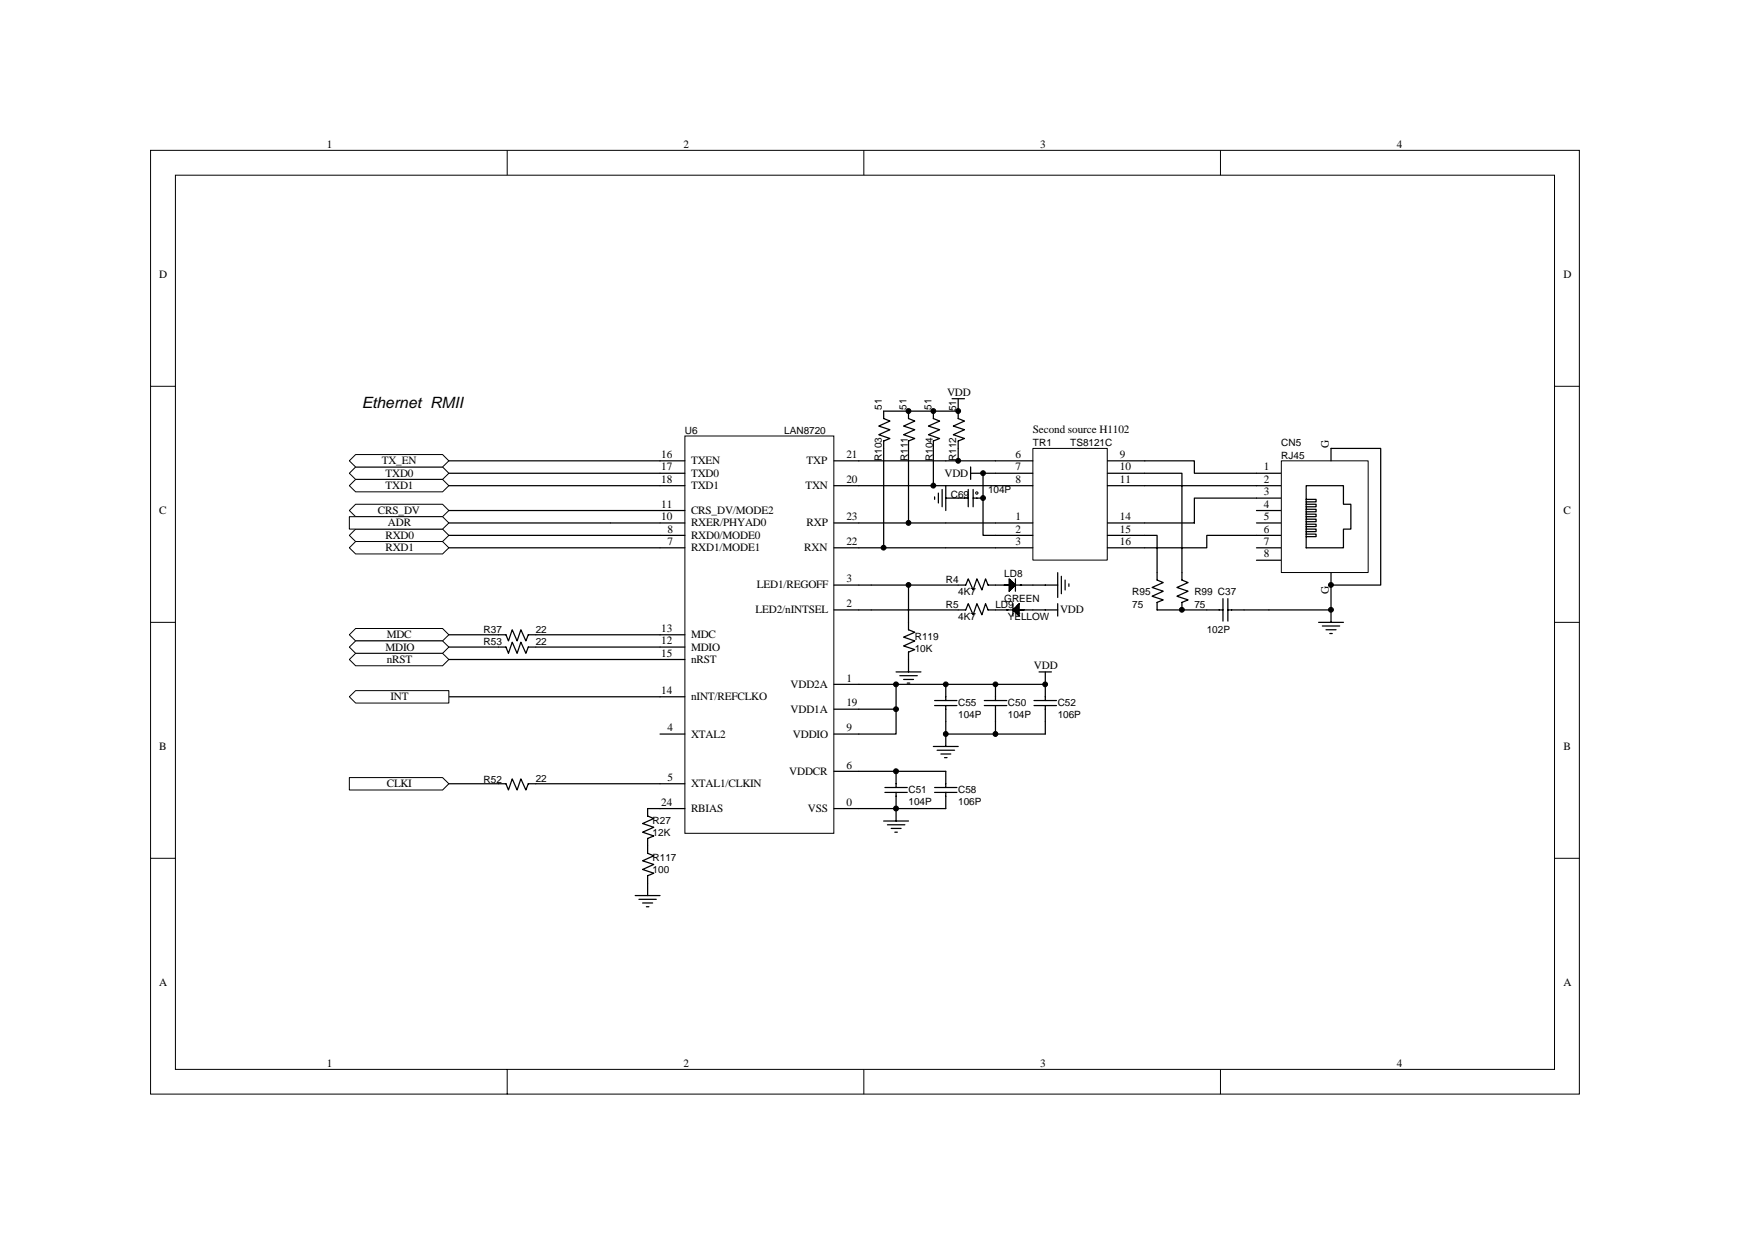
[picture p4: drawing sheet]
<svg xmlns="http://www.w3.org/2000/svg" width="297mm" height="210mm" viewBox="0 0 297 210" stroke-linecap="round" stroke-linejoin="round" font-family="sans-serif">
<g fill="none" stroke="#000" stroke-width=".17">
<path d="M25.4 25.4h241v159.1h-241zM29.6 29.5h232.6v150.9h-232.6zM85.6 25.4v4.1M145.7 25.4v4.1M205.9 25.4v4.1M25.4 65.2h4.2M262.2 65.2h4.2M25.4 105h4.2M262.2 105h4.2M25.4 144.8h4.2M262.2 144.8h4.2M85.6 180.4v4.2"/>
<path d="M145.7 180.4v4.2M205.9 180.4v4.2"/>
</g>
<path d="M115.5 73.6h25.1v66.9h-25.1z" fill="#fff"/>
<path d="M115.5 73.5h25.1v67h-25.1z" fill="none" stroke="#000" stroke-width=".17"/>
<g fill="none" stroke="#000" stroke-width=".21">
<path d="M111.3 77.7h4.2M111.3 79.8h4.2M140.7 77.7h4.2M111.3 92.4h4.2M111.3 90.3h4.2M111.3 88.2h4.2M111.3 86.1h4.2M111.3 81.9h4.2M140.7 98.7h4.2M140.7 92.4h4.2M140.7 88.2h4.2M140.7 81.9h4.2"/>
<path d="M111.3 109.1h4.2M111.3 107.1h4.2M111.3 117.5h4.2M111.3 111.2h4.2M140.7 115.4h4.2M140.7 102.9h4.2M140.7 119.6h4.2M111.3 123.8h4.2M111.3 132.2h4.2M111.3 136.4h4.2M140.7 123.8h4.2M140.7 130.1h4.2"/>
<path d="M140.7 136.4h4.2"/>
</g>
<g fill="#fff" stroke="#000" stroke-width=".17">
<path d="M58.9 79.8l1.1-1h14.7l1 1-1 1.1h-14.7z" fill-rule="evenodd"/>
<path d="M58.9 90.3l1.1-1.1h14.7l1 1.1-1 1h-14.7z" fill-rule="evenodd"/>
<path d="M60 106h14.7l1 1.1-1 1h-14.7l-1.1-1z" fill-rule="evenodd"/>
<path d="M58.9 109.1l1.1-1h14.7l1 1-1 1.1h-14.7z" fill-rule="evenodd"/>
<path d="M58.9 111.2l1.1-1h14.7l1 1-1 1.1h-14.7z" fill-rule="evenodd"/>
</g>
<path d="M149.1 138.5h4.1M149.7 139.1h2.9M150.3 139.7h1.7M151.1 136.4v2.1M150.9 140.4h.5" fill="none" stroke="#000" stroke-width=".21"/>
<g fill="#fff" stroke="#000" stroke-width=".17">
<path d="M58.9 81.9l1.1-1h14.7l1 1-1 1.1h-14.7z" fill-rule="evenodd"/>
<path d="M58.9 92.4l1.1-1.1h14.7l1 1.1-1 1h-14.7z" fill-rule="evenodd"/>
</g>
<g fill="none" stroke="#000" stroke-width=".21">
<path d="M149.1 75.6v16.8M153.2 75.6v12.6M157.4 75.6v6.3M160.6 67.2h2.1M161.6 67.2v2.1h-12.5M161.6 75.6v2.1M75.7 90.3h35.6M75.7 92.4h35.6M75.7 111.2h35.6M90.4 107.1h20.9M90.4 109.1h20.9M109.2 136.4v1.2l1.1 .4-1.9 .9 1.9 .6-1.9 .9 1.9 .6-1.1 .4v1.3"/>
<path d="M149.3 132.8h3.7M149.3 133.6h3.7M151.1 130.1v2.7M151.1 133.6v2.8M157.6 132.8h3.8M157.6 133.6h3.8M159.5 130.1v2.7M159.5 133.6v2.8M107.1 151h4.2M107.8 151.7h2.9M108.4 152.3h1.7M109 152.9h.4"/>
<path d="M109.2 148.9v2.1"/>
</g>
<g fill="#fff" stroke="#000" stroke-width=".17">
<path d="M58.9 86.1l1.1-1.1h14.7l1 1.1-1 1h-14.7z" fill-rule="evenodd"/>
<path d="M58.9 77.7l1.1-1h14.7l1 1-1 1.1h-14.7z" fill-rule="evenodd"/>
</g>
<g fill="none" stroke="#000" stroke-width=".21">
<path d="M75.7 77.7h35.6M75.7 79.8h35.6M144.9 77.7h14.6M75.7 81.9h35.6M75.7 86.1h35.6M103 88.2h8.3M144.9 81.9h14.6M144.9 88.2h14.6M144.9 92.4h14.6M75.7 117.5h35.6M144.9 115.4h6.2v8.4h-6.2M144.9 119.6h6.2"/>
<path d="M151.1 115.4h25.2M157.6 118.2h3.8M157.6 119h3.8M159.5 115.4v2.8M159.5 119v6.9M166 118.2h3.8M166 119h3.8M167.9 115.4v2.8M167.9 119v4.8M174.4 118.2h3.8M174.4 119h3.8M175.3 113.3h2.1"/>
<path d="M176.3 113.3v4.9M176.3 119v4.8h-16.8M109.2 136.4h2.1M144.9 136.4h14.6M144.9 130.1h14.6M157.4 125.9h4.2M158.1 126.5h2.9M158.7 127.2h1.7M159.3 127.8h.4M109.2 142.7v1.2l1.1 .4-1.9 .9 1.9 .6-1.9 .8 1.9 .7-1.1 .4v1.2"/>
</g>
<path d="M174.2 75.6h12.6v18.9h-12.6z" fill="#fff"/>
<path d="M174.2 75.6h12.6v18.9h-12.6z" fill="none" stroke="#000" stroke-width=".17"/>
<g fill="none" stroke="#000" stroke-width=".21">
<path d="M167.9 77.7h6.3M167.9 79.8h6.3M186.8 77.7h6.3M186.8 79.8h6.3M161.6 84h1.7M163.3 82.5v3M164.1 84h1.7M164.1 82.5v3M167.9 88.2h6.3M167.9 90.3h6.3M167.9 92.4h6.3M167.9 81.9h6.3"/>
<path d="M186.8 88.2h6.3M186.8 90.3h6.3M186.8 92.4h6.3M186.8 81.9h6.3"/>
</g>
<circle cx="164.8" cy="83.2" r=".2" fill="#fff" stroke="#000" stroke-width=".17"/>
<g fill="none" stroke="#000" stroke-width=".21">
<path d="M159.5 77.7h8.4M163.7 78.8v2.1M163.7 79.8h4.2M193.1 79.8h6.3v16.8M211.9 79.8h4.2M157.6 83.8v.4M158.3 83.2v1.6M158.9 82.5v3M159.5 84h2.1M159.5 88.2h8.4M159.5 92.4h8.4M167.9 81.9h-8.4v4.2"/>
<path d="M193.1 90.3h2.1v6.3M193.1 81.9h23M211.9 84h4.2M211.9 88.2h4.2M211.9 92.4h4.2M211.9 86.1h4.2M211.9 94.5h4.2M216.1 90.3h-12.5v2.1h-10.5"/>
</g>
<path d="M216.2 77.7h14.6v18.9h-14.6z" fill="#fff"/>
<path d="M216.1 77.7h14.7v18.9h-14.7z" fill="none" stroke="#000" stroke-width=".17"/>
<g fill="none" stroke="#000" stroke-width=".21">
<path d="M149.1 69.3v1.3l1 .4-1.9 .9 1.9 .6-1.9 .8 1.9 .7-1 .4v1.2M153.2 69.3v1.3l1.1 .4-1.9 .9 1.9 .6-1.9 .8 1.9 .7-1.1 .4v1.2M157.4 69.3v1.3l1.1 .4-1.9 .9 1.9 .6-1.9 .8 1.9 .7-1.1 .4v1.2M161.6 69.3v1.3l1.1 .4-1.9 .9 1.9 .6-1.9 .8 1.9 .7-1.1 .4v1.2M165.8 79.8v10.5h2.1M193.1 77.7h8.4v2.1h10.4M224.5 77.7v-2.1h8.4v23.1h-8.4v-2.1M75.7 88.2h27.3M144.9 98.7h2.1M195.2 96.6v1.2l1 .5-1.9 .8 1.9 .6-1.9 .9 1.9 .6-1 .4v1.3h4.2v-1.3l1-.4-1.9-.6 1.9-.9-1.9-.6 1.9-.8-1-.5v-1.2M211.9 84h-10.4v4.2h-8.4M220.3 81.9h6.3v3.1h1.3v4.2h-1.3v3.2h-6.3z"/>
<path d="M220.3 84.2h1.7v.4h-1.7M220.3 85h1.7v.5h-1.7M220.3 85.9h1.7v.4h-1.7M220.3 86.7h1.7v.4h-1.7M220.3 87.6h1.7v.4h-1.7M220.3 88.4h1.7v.4h-1.7M220.3 89.2h1.7v.5h-1.7M220.3 90.1h1.7v.4h-1.7M144.9 102.9h2.1M151.1 113.3h4.2M151.8 114h2.9M152.4 114.6h1.7"/>
<path d="M153 115.2h.5M153.2 105v1.2l1.1 .4-1.9 .9 1.9 .6-1.9 .8 1.9 .7-1.1 .4v3.3M222.4 105h4.2M223.1 105.6h2.9M223.7 106.2h1.7M224.3 106.8h.4M224.5 102.9v2.1M84.1 132.2h1.2l.5 1 .6-1.8 .8 1.8 .7-1.8 .8 1.8 .4-1h22.2"/>
</g>
<path d="M58.9 117.5l1.1-1h15.7v2.1h-15.7z" fill-rule="evenodd" fill="#fff" stroke="#000" stroke-width=".17"/>
<g fill="none" stroke="#000" stroke-width=".21">
<path d="M147 98.7h6.2v6.3M153.2 98.7h9.7l.4-1.1 .8 1.9 .7-1.9 .8 1.9 .6-1.9 .5 1.1h3.5M170.2 97.6l1.1 1.1-1.1 1zM170.4 97.8v1.7M170.6 98v1.3M170.9 98.3v.8M171.1 98.5v.4M171.3 98.7h7.1M171.3 97.6v2.1M178.4 96.6v4.2M179 97.2v2.9M179.7 97.8v1.7"/>
<path d="M180.3 98.5v.4M75.7 109.1h9.6l.5 1.1 .6-1.9 .8 1.9 .7-1.9 .8 1.9 .4-1.1h1.3M75.7 107.1h9.6l.5 1 .6-1.9 .8 1.9 .7-1.9 .8 1.9 .4-1h1.3M147 102.9h15.9l.4-1.1 .8 1.9 .7-1.9 .8 1.9 .6-1.9 .5 1.1h4.2M170.9 101.8v2.1M171.1 102.7v.4M171.3 102.4v.9M171.5 102.2v1.3M171.7 102v1.7M171.9 101.8v2.1l-1-1zM171.9 102.9h6.5M178.4 101.8v2.1"/>
<path d="M199.4 102.9h6.9M206.3 101v3.8M207.1 102.9h6.9M207.1 101v3.8"/>
</g>
<path d="M58.9 131.1h15.8l1 1.1-1 1h-15.8z" fill-rule="evenodd" fill="#fff" stroke="#000" stroke-width=".17"/>
<path d="M75.7 132.2h8.4" fill="none" stroke="#000" stroke-width=".21"/>
<path d="M58.9 87.1h15.8l1 1.1-1 1h-15.8z" fill-rule="evenodd" fill="#fff" stroke="#000" stroke-width=".17"/>
<path d="M224.5 98.7v4.2h-10.5" fill="none" stroke="#000" stroke-width=".21"/>
<g fill="#000" stroke="#000" stroke-width=".17">
<circle cx="153.2" cy="69.3" r=".41"/>
<circle cx="157.4" cy="69.3" r=".41"/>
<circle cx="161.6" cy="77.7" r=".41"/>
<circle cx="161.6" cy="69.3" r=".41"/>
<circle cx="165.8" cy="79.8" r=".41"/>
<circle cx="149" cy="92.4" r=".41"/>
<circle cx="153.2" cy="88.2" r=".41"/>
<circle cx="153.2" cy="98.7" r=".4"/>
<circle cx="157.4" cy="81.9" r=".41"/>
<circle cx="165.8" cy="84" r=".41"/>
<circle cx="224.5" cy="98.7" r=".41"/>
<circle cx="151.1" cy="119.6" r=".41"/>
<circle cx="151.1" cy="115.4" r=".41"/>
<circle cx="159.5" cy="115.4" r=".4"/>
<circle cx="167.9" cy="115.4" r=".4"/>
<circle cx="176.3" cy="115.4" r=".4"/>
<circle cx="199.4" cy="102.8" r=".41"/>
<circle cx="224.5" cy="102.8" r=".41"/>
<circle cx="151.1" cy="136.4" r=".42"/>
<circle cx="151.1" cy="130.1" r=".42"/>
<circle cx="159.5" cy="123.8" r=".41"/>
<circle cx="167.9" cy="123.8" r=".41"/>
</g>
<text font-size="2.6" x="61" y="68.8">Ethernet RMII</text>
<g font-size="1.9">
<text x="55.2" y="24.9">1</text>
<text x="115.3" y="24.9">2</text>
<text x="175.5" y="24.9">3</text>
<text x="235.6" y="24.9">4</text>
<text x="26.9" y="46.9">D</text>
<text x="263.7" y="46.9">D</text>
<text x="159.7" y="66.8">VDD</text>
<text x="111.5" y="77.3">16</text>
<text x="142.8" y="77.3">21</text>
<text x="171.3" y="77.3">6</text>
<text x="174.2" y="73.1">Second source H1102</text>
<text x="188.9" y="77.3">9</text>
<text x="224.2" y="75.6" transform="rotate(-90 224.2 75.6)">G</text>
<text x="64.4" y="78.3">TX_EN</text>
<text x="65" y="80.4">TXD0</text>
<text x="65" y="82.5">TXD1</text>
<text x="111.5" y="79.4">17</text>
<text x="111.5" y="81.4">18</text>
<text x="116.6" y="78.3">TXEN</text>
<text x="116.6" y="80.4">TXD0</text>
<text x="116.6" y="82.5">TXD1</text>
<text x="135.8" y="82.5">TXN</text>
<text x="136.1" y="78.3">TXP</text>
<text x="142.8" y="81.4">20</text>
<text x="159.3" y="80.4">VDD</text>
<text x="171.3" y="79.4">7</text>
<text x="171.3" y="81.4">8</text>
<text x="188.9" y="79.4">10</text>
<text x="188.9" y="81.4">11</text>
<text x="213.2" y="79.4">1</text>
<text x="213.2" y="81.4">2</text>
<text x="213.2" y="83.5">3</text>
<text x="26.9" y="86.7">C</text>
<text x="63.8" y="86.7">CRS_DV</text>
<text x="65.4" y="88.8">ADR</text>
<text x="111.5" y="87.7">10</text>
<text x="111.5" y="85.6">11</text>
<text x="112.6" y="89.8">8</text>
<text x="116.6" y="88.8">RXER/PHYAD0</text>
<text x="116.6" y="86.7">CRS_DV/MODE2</text>
<text x="136.1" y="88.8">RXP</text>
<text x="142.8" y="87.7">23</text>
<text x="171.3" y="87.7">1</text>
<text x="171.3" y="89.8">2</text>
<text x="188.9" y="87.7">14</text>
<text x="188.9" y="89.8">15</text>
<text x="213.2" y="85.6">4</text>
<text x="213.2" y="87.7">5</text>
<text x="213.2" y="89.8">6</text>
<text x="263.7" y="86.7">C</text>
<text x="65" y="90.9">RXD0</text>
<text x="65" y="93">RXD1</text>
<text x="112.6" y="91.9">7</text>
<text x="116.6" y="93">RXD1/MODE1</text>
<text x="116.6" y="90.9">RXD0/MODE0</text>
<text x="135.7" y="93">RXN</text>
<text x="142.8" y="91.9">22</text>
<text x="171.3" y="91.9">3</text>
<text x="188.9" y="91.9">16</text>
<text x="213.2" y="91.9">7</text>
<text x="213.2" y="94">8</text>
<text x="127.7" y="99.3">LED1/REGOFF</text>
<text x="142.8" y="98.2">3</text>
<text x="224.2" y="100.1" transform="rotate(-90 224.2 100.1)">G</text>
<text x="65.2" y="107.6">MDC</text>
<text x="111.5" y="106.6">13</text>
<text x="116.6" y="107.6">MDC</text>
<text x="127.5" y="103.4">LED2/nINTSEL</text>
<text x="142.8" y="102.4">2</text>
<text x="178.8" y="103.4">VDD</text>
<text x="65" y="109.7">MDIO</text>
<text x="65.2" y="111.8">nRST</text>
<text x="111.5" y="108.7">12</text>
<text x="111.5" y="110.8">15</text>
<text x="116.6" y="109.7">MDIO</text>
<text x="116.6" y="111.8">nRST</text>
<text x="174.4" y="112.9">VDD</text>
<text x="65.8" y="118.1">INT</text>
<text x="111.5" y="117.1">14</text>
<text x="116.6" y="118.1">nINT/REFCLKO</text>
<text x="133.3" y="116">VDD2A</text>
<text x="142.8" y="115">1</text>
<text x="142.8" y="119.1">19</text>
<text x="112.6" y="123.3">4</text>
<text x="116.6" y="124.4">XTAL2</text>
<text x="133.3" y="120.2">VDD1A</text>
<text x="133.7" y="124.4">VDDIO</text>
<text x="142.8" y="123.3">9</text>
<text x="26.9" y="126.5">B</text>
<text x="112.6" y="131.7">5</text>
<text x="133.1" y="130.7">VDDCR</text>
<text x="142.8" y="129.6">6</text>
<text x="263.7" y="126.5">B</text>
<text x="65.2" y="132.8">CLKI</text>
<text x="111.5" y="135.9">24</text>
<text x="116.6" y="132.8">XTAL1/CLKIN</text>
<text x="116.6" y="137">RBIAS</text>
<text x="136.3" y="137">VSS</text>
<text x="142.8" y="135.9">0</text>
<text x="26.9" y="166.3">A</text>
<text x="263.7" y="166.3">A</text>
<text x="55.2" y="179.9">1</text>
<text x="115.3" y="179.9">2</text>
<text x="175.5" y="179.9">3</text>
<text x="235.6" y="179.9">4</text>
</g>
<g font-size="1.7">
<text x="148.7" y="69.1" transform="rotate(-90 148.7 69.1)">51</text>
<text x="152.9" y="69.1" transform="rotate(-90 152.9 69.1)">51</text>
<text x="157.1" y="69.1" transform="rotate(-90 157.1 69.1)">51</text>
<text x="161.3" y="69.3" transform="rotate(-90 161.3 69.3)">51</text>
<text x="115.5" y="73.2">U6</text>
<text x="132.3" y="73.2">LAN8720</text>
<text x="148.7" y="77.7" transform="rotate(-90 148.7 77.7)">R103</text>
<text x="153.1" y="77.7" transform="rotate(-90 153.1 77.7)">R111</text>
<text x="157.3" y="77.7" transform="rotate(-90 157.3 77.7)">R104</text>
<text x="161.3" y="77.7" transform="rotate(-90 161.3 77.7)">R112</text>
<text x="174.2" y="75.3">TR1</text>
<text x="180.5" y="75.3">TS8121C</text>
<text x="216.1" y="75.3">CN5</text>
<text x="216.1" y="77.4">RJ45</text>
<text x="166.7" y="83.2">104P</text>
<text x="160.4" y="84.1">C69</text>
<text x="159.5" y="98.3">R4</text>
<text x="161.6" y="100.4">4K7</text>
<text x="169.4" y="97.3">LD8</text>
<text x="169.4" y="101.5">GREEN</text>
<text x="191" y="100.4">R95</text>
<text x="201.5" y="100.4">R99 C37</text>
<text x="81.6" y="106.7">R37</text>
<text x="90.4" y="106.7">22</text>
<text x="154.3" y="107.9">R119</text>
<text x="159.5" y="102.5">R5</text>
<text x="161.6" y="104.6">4K7</text>
<text x="167.9" y="102.5">LD9</text>
<text x="170" y="104.6">YELLOW</text>
<text x="191" y="102.5">75</text>
<text x="201.5" y="102.5">75</text>
<text x="203.6" y="106.7">102P</text>
<text x="81.6" y="108.8">R53</text>
<text x="90.4" y="108.8">22</text>
<text x="154.3" y="110">10K</text>
<text x="161.6" y="119">C55</text>
<text x="170" y="119">C50</text>
<text x="178.4" y="119">C52</text>
<text x="161.6" y="121.1">104P</text>
<text x="170" y="121.1">104P</text>
<text x="178.4" y="121.1">106P</text>
<text x="90.4" y="131.8">22</text>
<text x="81.6" y="132">R52</text>
<text x="153.2" y="133.7">C51</text>
<text x="153.2" y="135.8">104P</text>
<text x="161.6" y="133.7">C58</text>
<text x="161.6" y="135.8">106P</text>
<text x="110.1" y="139">R27</text>
<text x="110.1" y="141.1">12K</text>
<text x="110.1" y="145.2">R117</text>
<text x="110.1" y="147.3">100</text>
</g>
</svg>
